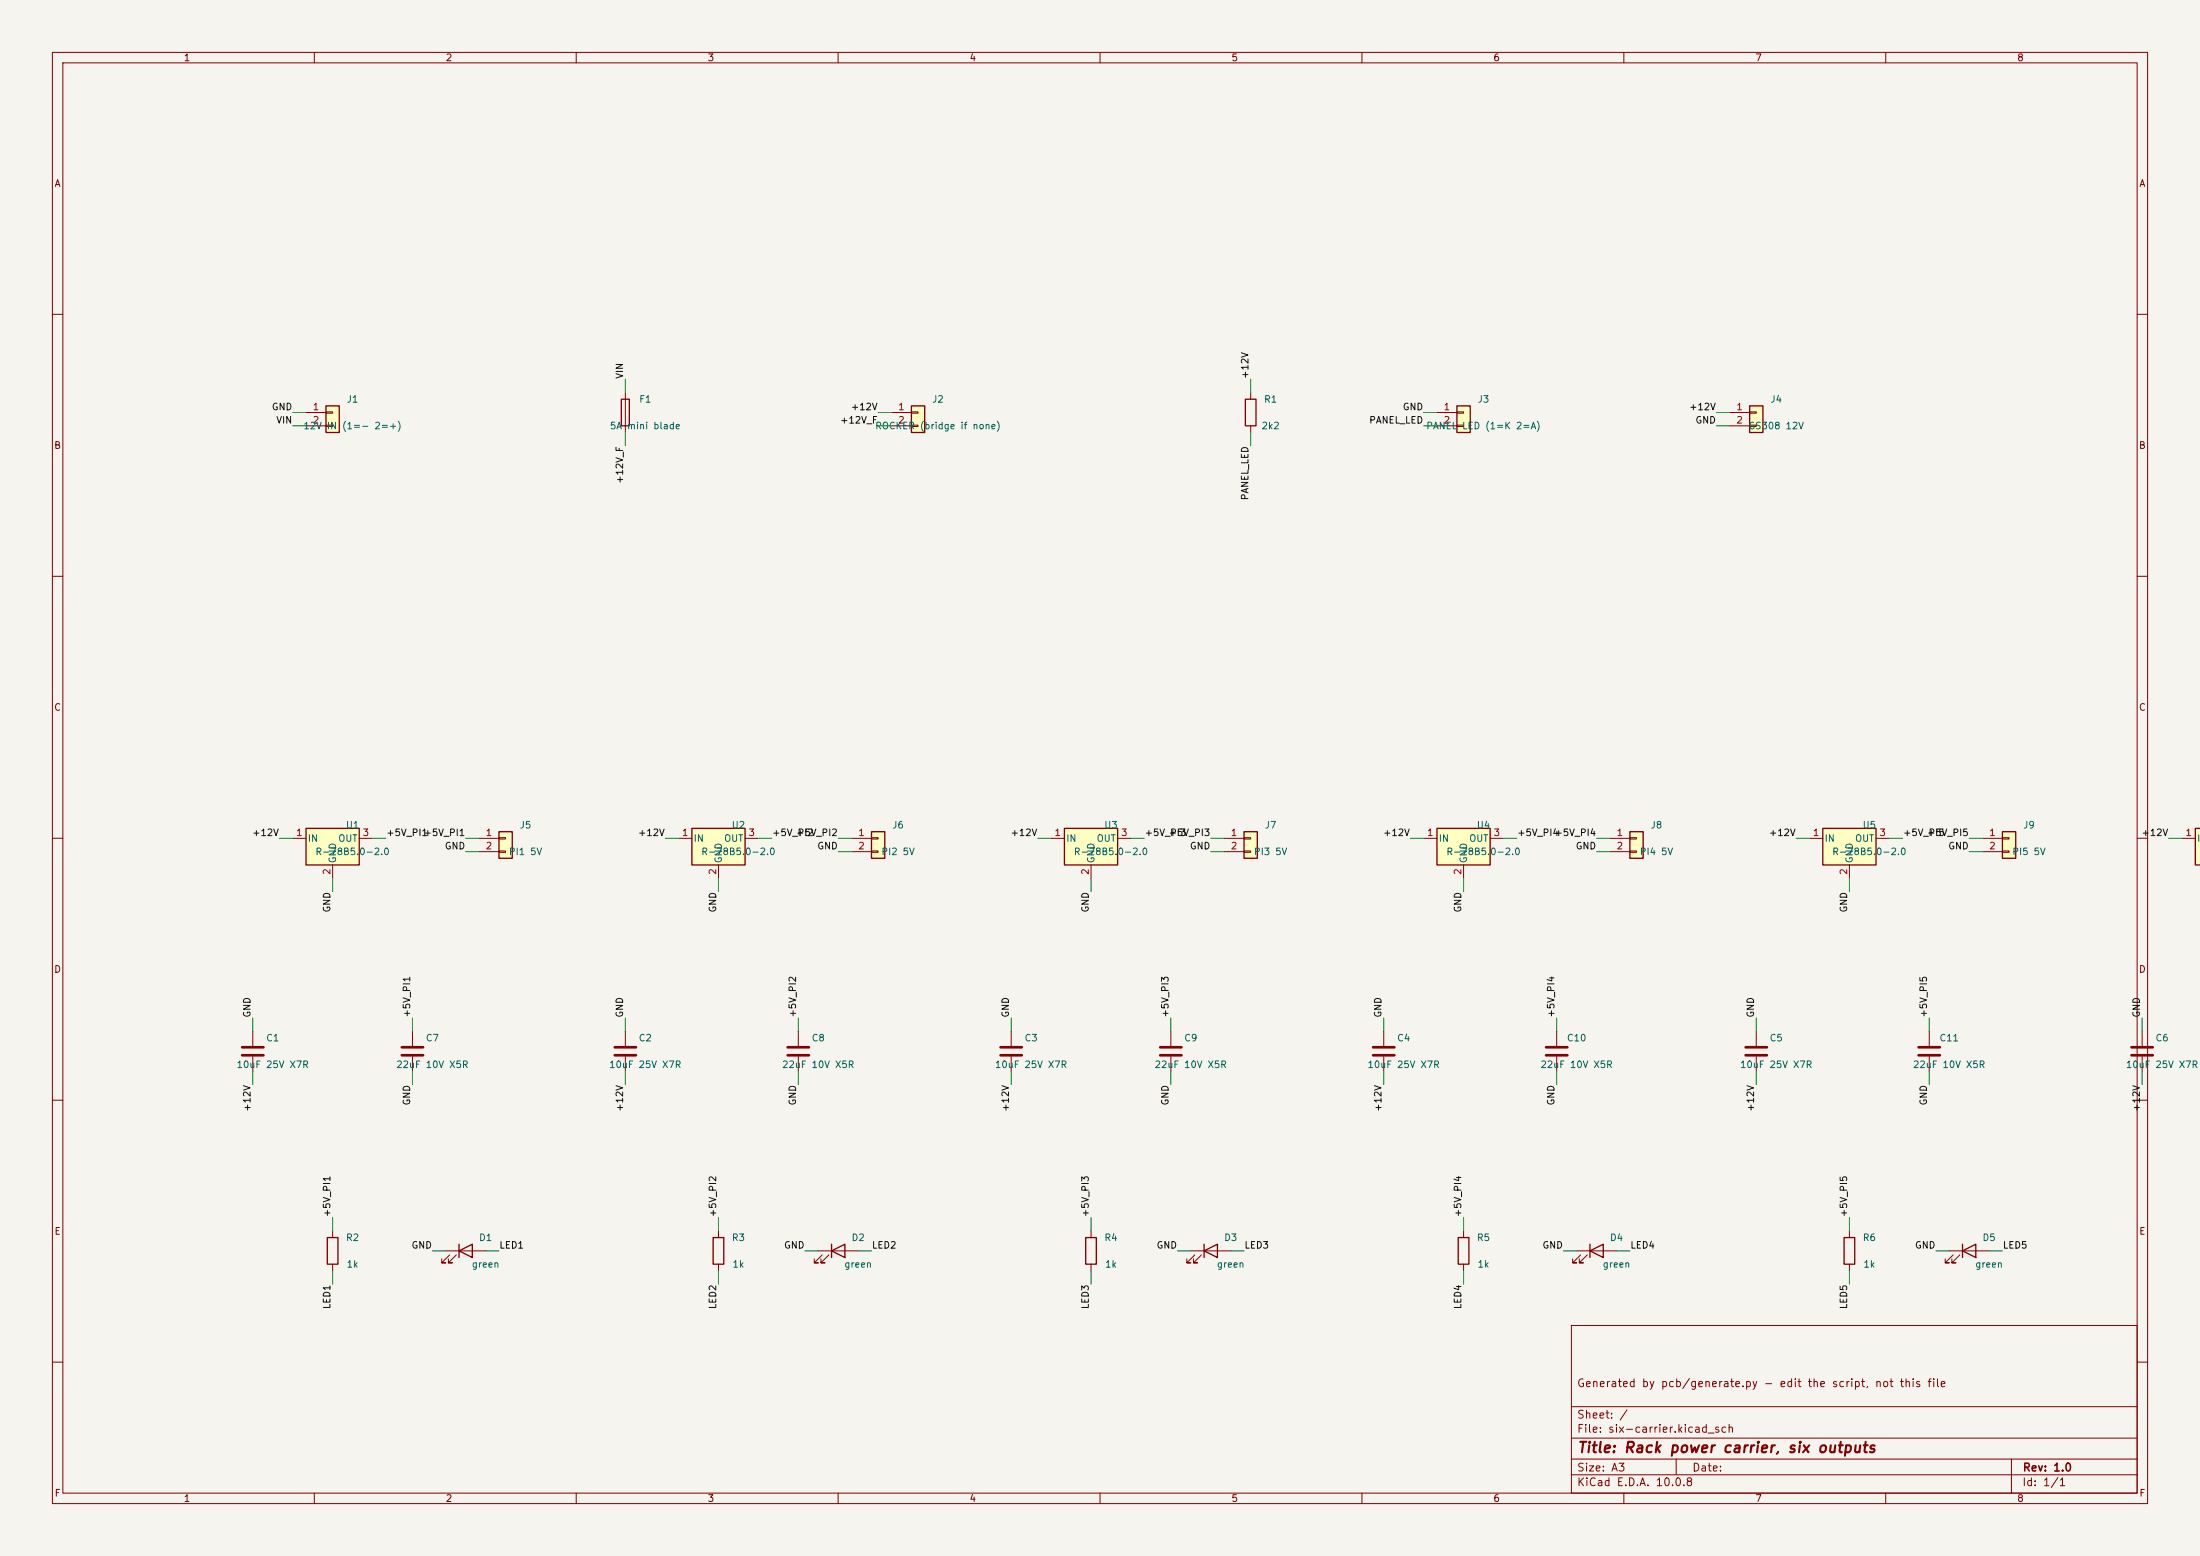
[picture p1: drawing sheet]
<svg xmlns="http://www.w3.org/2000/svg" width="420mm" height="297mm" viewBox="0 0 420 297" stroke-linecap="round" stroke-linejoin="round" font-family="sans-serif">
<path d="M0 0h420v297h-420z" fill="#f5f4ef" stroke="#f5f4ef" stroke-width=".19"/>
<g fill="none" stroke="#840000" stroke-width=".19">
<path d="M10 10h400v277h-400zM12 12h396v273h-396zM60 10v2M110 10v2M160 10v2M210 10v2M260 10v2M310 10v2M360 10v2M10 60h2M408 60h2M10 110h2"/>
<path d="M408 110h2M10 160h2M408 160h2M10 210h2M408 210h2M300 253h108v32h-108zM10 260h2M300 278.5h108M300 274.5h108M300 268.5h108M320 278.5v3M384 278.5v6.5"/>
<path d="M408 260h2M60 285v2M110 285v2M160 285v2M210 285v2M260 285v2M300 281.5h108M310 285v2M360 285v2"/>
</g>
<path d="M237.5 158.8h2.5v5h-2.5z" fill="#ffffc2"/>
<path d="M237.5 158.8h2.5v5h-2.5zM158.7 238.8l2.6-1.3v2.5zM158.7 237.5v2.5M303.5 238.8l2.6-1.3v2.5zM303.5 237.5v2.5" fill="none" stroke="#840000" stroke-width=".25"/>
<g fill="none" stroke="#840000" stroke-width=".19">
<path d="M237.5 159.9h1.3v.2h-1.3zM233.7 160h3.8M233.7 162.6h3.8M237.5 162.4h1.3v.3h-1.3zM78.7 196.9v2.7M119.4 196.9v2.7M264.2 196.9v2.7M335.3 196.9v2.7M368.3 196.9v2.7M78.7 201.7v2.8M119.4 201.7v2.8M264.2 201.7v2.8"/>
<path d="M335.3 201.7v2.8M368.3 201.7v2.8M156.2 238.8h7.6M157 239.5l-1.6 1.5h.8h-.8v-.7M158.2 239.5l-1.5 1.5h.8h-.8v-.7M301 238.8h7.6M301.8 239.5l-1.6 1.5h.8h-.8v-.7M303 239.5l-1.5 1.5h.8h-.8v-.7"/>
</g>
<path d="M76.7 199.9h4.1M117.3 199.9h4.1M262.1 199.9h4.1M333.2 199.9h4.1M366.3 199.9h4M76.7 201.4h4.1M117.3 201.4h4.1M262.1 201.4h4.1M333.2 201.4h4.1M366.3 201.4h4" fill="none" stroke="#840000" stroke-width=".51"/>
<path d="M132.1 158.1h10.1v7h-10.1z" fill="#ffffc2"/>
<path d="M132.1 158.1h10.1v7h-10.1zM136.1 236.2h2.1v5.1h-2.1zM278.4 236.2h2v5.1h-2zM352 236.2h2.1v5.1h-2.1z" fill="none" stroke="#840000" stroke-width=".25"/>
<path d="M129.5 160h2.6M137.2 165.1v2.5M142.2 160h2.6M152.4 196.9v2.7M152.4 201.7v2.8M137.2 234.9v1.3M279.4 234.9v1.3M353.1 234.9v1.3M137.2 241.3v1.3M279.4 241.3v1.3M353.1 241.3v1.3" fill="none" stroke="#840000" stroke-width=".19"/>
<path d="M150.4 199.9h4M150.4 201.4h4" fill="none" stroke="#840000" stroke-width=".51"/>
<path d="M203.2 158.1h10.2v7h-10.2z" fill="#ffffc2"/>
<path d="M203.2 158.1h10.2v7h-10.2zM374.6 238.8l2.6-1.3v2.5zM374.6 237.5v2.5" fill="none" stroke="#840000" stroke-width=".25"/>
<path d="M200.7 160h2.5M208.3 165.1v2.5M213.4 160h2.5M223.5 196.9v2.7M223.5 201.7v2.8M372.1 238.8h7.6M372.9 239.5l-1.6 1.5h.8h-.8v-.7M374.1 239.5l-1.5 1.5h.8h-.8v-.7" fill="none" stroke="#840000" stroke-width=".19"/>
<path d="M221.5 199.9h4.1M221.5 201.4h4.1" fill="none" stroke="#840000" stroke-width=".51"/>
<path d="M348 158.1h10.1v7h-10.1z" fill="#ffffc2"/>
<path d="M348 158.1h10.1v7h-10.1z" fill="none" stroke="#840000" stroke-width=".25"/>
<path d="M345.4 160h2.6M353.1 165.1v2.5M358.1 160h2.6M193 196.9v2.7M193 201.7v2.8" fill="none" stroke="#840000" stroke-width=".19"/>
<path d="M191 199.9h4.1M191 201.4h4.1" fill="none" stroke="#840000" stroke-width=".51"/>
<path d="M382.3 158.8h2.5v5h-2.5z" fill="#ffffc2"/>
<path d="M382.3 158.8h2.5v5h-2.5zM207.3 236.2h2v5.1h-2zM229.9 238.8l2.5-1.3v2.5zM229.9 237.5v2.5" fill="none" stroke="#840000" stroke-width=".25"/>
<path d="M382.3 159.9h1.2v.2h-1.2zM378.5 160h3.8M378.5 162.6h3.8M382.3 162.4h1.2v.3h-1.2zM408.9 196.9v2.7M408.9 201.7v2.8M208.3 234.9v1.3M227.3 238.8h7.6M228.1 239.5l-1.5 1.5h.7h-.7v-.7M229.4 239.5l-1.6 1.5h.8h-.8v-.7M208.3 241.3v1.3" fill="none" stroke="#840000" stroke-width=".19"/>
<path d="M406.9 199.9h4.1M406.9 201.4h4.1" fill="none" stroke="#840000" stroke-width=".51"/>
<path d="M419.1 158.1h.9v7h-.9z" fill="#ffffc2"/>
<path d="M420 158.1h-.9v7h.9" fill="none" stroke="#840000" stroke-width=".25"/>
<path d="M416.6 160h2.5" fill="none" stroke="#840000" stroke-width=".19"/>
<path d="M58.4 158.1h10.2v7h-10.2z" fill="#ffffc2"/>
<path d="M58.4 158.1h10.2v7h-10.2z" fill="none" stroke="#840000" stroke-width=".25"/>
<path d="M55.9 160h2.5M63.5 165.1v2.5M68.6 160h2.5" fill="none" stroke="#840000" stroke-width=".19"/>
<path d="M174 77.5h2.5v5.1h-2.5z" fill="#ffffc2"/>
<path d="M118.6 76.2h1.5v5.1h-1.5zM174 77.5h2.5v5.1h-2.5z" fill="none" stroke="#840000" stroke-width=".25"/>
<path d="M119.4 74.9v7.7M170.2 78.7h3.8M174 78.6h1.3v.3h-1.3zM170.2 81.3h3.8M174 81.2h1.3v.2h-1.3z" fill="none" stroke="#840000" stroke-width=".19"/>
<path d="M278.1 77.5h2.6v5.1h-2.6z" fill="#ffffc2"/>
<path d="M278.1 77.5h2.6v5.1h-2.6z" fill="none" stroke="#840000" stroke-width=".25"/>
<path d="M274.3 78.7h3.8M278.1 78.6h1.3v.3h-1.3zM274.3 81.3h3.8M278.1 81.2h1.3v.2h-1.3z" fill="none" stroke="#840000" stroke-width=".19"/>
<path d="M62.2 77.5h2.6v5.1h-2.6z" fill="#ffffc2"/>
<path d="M62.2 77.5h2.6v5.1h-2.6zM237.7 76.2h2.1v5.1h-2.1z" fill="none" stroke="#840000" stroke-width=".25"/>
<path d="M58.4 78.7h3.8M62.2 78.6h1.3v.3h-1.3zM238.8 74.9v1.3M58.4 81.3h3.8M62.2 81.2h1.3v.2h-1.3zM238.8 81.3v1.3" fill="none" stroke="#840000" stroke-width=".19"/>
<path d="M166.4 158.8h2.5v5h-2.5z" fill="#ffffc2"/>
<path d="M166.4 158.8h2.5v5h-2.5z" fill="none" stroke="#840000" stroke-width=".25"/>
<path d="M166.4 159.9h1.2v.2h-1.2zM162.6 160h3.8M162.6 162.6h3.8M166.4 162.4h1.2v.3h-1.2z" fill="none" stroke="#840000" stroke-width=".19"/>
<path d="M311.1 158.8h2.6v5h-2.6z" fill="#ffffc2"/>
<path d="M311.1 158.8h2.6v5h-2.6z" fill="none" stroke="#840000" stroke-width=".25"/>
<path d="M311.1 159.9h1.3v.2h-1.3zM307.3 160h3.8M307.3 162.6h3.8M311.1 162.4h1.3v.3h-1.3z" fill="none" stroke="#840000" stroke-width=".19"/>
<path d="M334 77.5h2.5v5.1h-2.5z" fill="#ffffc2"/>
<path d="M334 77.5h2.5v5.1h-2.5zM87.6 238.8l2.6-1.3v2.5zM87.6 237.5v2.5" fill="none" stroke="#840000" stroke-width=".25"/>
<path d="M330.2 78.7h3.8M334 78.6h1.3v.3h-1.3zM330.2 81.3h3.8M334 81.2h1.3v.2h-1.3zM48.3 196.9v2.7M48.3 201.7v2.8M85.1 238.8h7.6M85.9 239.5l-1.6 1.5h.8h-.8v-.7M87.1 239.5l-1.5 1.5h.8h-.8v-.7" fill="none" stroke="#840000" stroke-width=".19"/>
<path d="M46.2 199.9h4.1M46.2 201.4h4.1" fill="none" stroke="#840000" stroke-width=".51"/>
<path d="M274.3 158.1h10.2v7h-10.2z" fill="#ffffc2"/>
<path d="M274.3 158.1h10.2v7h-10.2zM62.5 236.2h2v5.1h-2z" fill="none" stroke="#840000" stroke-width=".25"/>
<path d="M271.8 160h2.5M279.4 165.1v2.5M284.5 160h2.5M297.2 196.9v2.7M297.2 201.7v2.8M63.5 234.9v1.3M63.5 241.3v1.3" fill="none" stroke="#840000" stroke-width=".19"/>
<path d="M295.1 199.9h4.1M295.1 201.4h4.1" fill="none" stroke="#840000" stroke-width=".51"/>
<path d="M95.2 158.8h2.6v5h-2.6z" fill="#ffffc2"/>
<path d="M95.2 158.8h2.6v5h-2.6z" fill="none" stroke="#840000" stroke-width=".25"/>
<path d="M95.2 159.9h1.3v.2h-1.3zM91.4 160h3.8M91.4 162.6h3.8M95.2 162.4h1.3v.3h-1.3z" fill="none" stroke="#840000" stroke-width=".19"/>
<g fill="none" stroke="#009600" stroke-width=".19">
<path d="M55.9 78.7h2.5M119.4 72.4v2.5M167.6 78.7h2.6M238.8 72.4v2.5M271.8 78.7h2.5M327.7 78.7h2.5M55.9 81.3h2.5M119.4 82.6v2.5M167.6 81.3h2.6M238.8 82.6v2.5M271.8 81.3h2.5M327.7 81.3h2.5"/>
<path d="M53.3 160h2.6M63.5 167.6v2.6M71.1 160h2.6M88.9 162.6h2.5M88.9 160h2.5M127 160h2.5M137.2 167.6v2.6M144.8 160h2.5M160 162.6h2.6M160 160h2.6M198.1 160h2.6M208.3 167.6v2.6"/>
<path d="M215.9 160h2.5M231.1 162.6h2.6M231.1 160h2.6M269.2 160h2.6M279.4 167.6v2.6M287 160h2.6M304.8 162.6h2.5M304.8 160h2.5M342.9 160h2.5M353.1 167.6v2.6M360.7 160h2.5M375.9 162.6h2.6"/>
<path d="M375.9 160h2.6M414 160h2.6M48.3 194.3v2.6M78.7 194.3v2.6M119.4 194.3v2.6M152.4 194.3v2.6M193 194.3v2.6M223.5 194.3v2.6M264.2 194.3v2.6M297.2 194.3v2.6M335.3 194.3v2.6M368.3 194.3v2.6"/>
<path d="M408.9 194.3v2.6M48.3 204.5v2.5M78.7 204.5v2.5M119.4 204.5v2.5M152.4 204.5v2.5M193 204.5v2.5M223.5 204.5v2.5M264.2 204.5v2.5M297.2 204.5v2.5M335.3 204.5v2.5M368.3 204.5v2.5M408.9 204.5v2.5"/>
<path d="M63.5 232.4v2.5M82.5 238.8h2.6M92.7 238.8h2.5M137.2 232.4v2.5M153.7 238.8h2.5M163.8 238.8h2.6M208.3 232.4v2.5M224.8 238.8h2.5M234.9 238.8h2.6M279.4 232.4v2.5M298.4 238.8h2.6M308.6 238.8h2.5"/>
<path d="M353.1 232.4v2.5M369.6 238.8h2.5M379.7 238.8h2.6M63.5 242.6v2.5M137.2 242.6v2.5M208.3 242.6v2.5M279.4 242.6v2.5M353.1 242.6v2.5"/>
</g>
<text font-size="2" fill="#840000" x="301" y="277.8">Title: Rack power carrier, six outputs</text>
<g font-size="1.5" fill="#840000">
<text x="300.9" y="265.1">Generated by pcb/generate.py - edit the script, not this file</text>
<text x="300.9" y="273.8">File: six-carrier.kicad_sch</text>
<text x="300.9" y="271.1">Sheet: /</text>
<text x="300.9" y="281.2">Size: A3</text>
<text x="322.9" y="281.2">Date:</text>
<text x="386" y="281.2">Rev: 1.0</text>
<text x="300.9" y="284">KiCad E.D.A. 10.0.8</text>
<text x="385.9" y="284">Id: 1/1</text>
</g>
<g font-size="1.3" fill="#840000">
<text x="35" y="12">1</text>
<text x="85" y="12">2</text>
<text x="135" y="12">3</text>
<text x="185" y="12">4</text>
<text x="235" y="12">5</text>
<text x="285" y="12">6</text>
<text x="335" y="12">7</text>
<text x="385" y="12">8</text>
<text x="10.3" y="36">A</text>
<text x="408.3" y="36">A</text>
<text x="10.2" y="86">B</text>
<text x="408.2" y="86">B</text>
<text x="10.2" y="136">C</text>
<text x="408.2" y="136">C</text>
<text x="10.2" y="186">D</text>
<text x="408.2" y="186">D</text>
<text x="10.3" y="236">E</text>
<text x="408.3" y="236">E</text>
<text x="10.3" y="286">F</text>
<text x="35" y="287">1</text>
<text x="85" y="287">2</text>
<text x="135" y="287">3</text>
<text x="185" y="287">4</text>
<text x="235" y="287">5</text>
<text x="285" y="287">6</text>
<text x="335" y="287">7</text>
<text x="385" y="287">8</text>
<text x="408.3" y="286">F</text>
</g>
<g font-size="1.3" fill="#006464">
<text x="66.1" y="77.2">J1</text>
<text x="121.9" y="77.2">F1</text>
<text x="177.9" y="77.2">J2</text>
<text x="241.2" y="77.2">R1</text>
<text x="282" y="77.2">J3</text>
<text x="337.9" y="77.2">J4</text>
<text x="57.8" y="82.2">12V</text>
<text x="62.3" y="82.2">IN</text>
<text x="65.2" y="82.2">(1=- 2=+)</text>
<text x="116.3" y="82.2">5A mini blade</text>
<text x="167" y="82.2">ROCKER (bridge if none)</text>
<text x="240.7" y="82.2">2k2</text>
<text x="272.2" y="82.2">PANEL</text>
<text x="279" y="82.2">LED (1=K 2=A)</text>
<text x="333.7" y="82.2">GS308 12V</text>
<text x="58.6" y="161">IN</text>
<text x="64.5" y="161">OUT</text>
<text x="65.9" y="158.4">U1</text>
<text x="99.1" y="158.4">J5</text>
<text x="132.3" y="161">IN</text>
<text x="138.1" y="161">OUT</text>
<text x="139.6" y="158.4">U2</text>
<text x="170.2" y="158.4">J6</text>
<text x="203.4" y="161">IN</text>
<text x="209.3" y="161">OUT</text>
<text x="210.7" y="158.4">U3</text>
<text x="241.4" y="158.4">J7</text>
<text x="274.5" y="161">IN</text>
<text x="280.4" y="161">OUT</text>
<text x="281.8" y="158.4">U4</text>
<text x="315" y="158.4">J8</text>
<text x="348.2" y="161">IN</text>
<text x="354" y="161">OUT</text>
<text x="355.5" y="158.4">U5</text>
<text x="386.1" y="158.4">J9</text>
<text x="419.3" y="161">IN</text>
<text x="60.1" y="163.5">R-78B5.0-2.0</text>
<text x="64.5" y="164.9" transform="rotate(-90 64.5 164.9)">GND</text>
<text x="97" y="163.5">PI1 5V</text>
<text x="133.8" y="163.5">R-78B5.0-2.0</text>
<text x="138.1" y="164.9" transform="rotate(-90 138.1 164.9)">GND</text>
<text x="168.1" y="163.5">PI2 5V</text>
<text x="204.9" y="163.5">R-78B5.0-2.0</text>
<text x="209.2" y="164.9" transform="rotate(-90 209.2 164.9)">GND</text>
<text x="239.3" y="163.5">PI3 5V</text>
<text x="276" y="163.5">R-78B5.0-2.0</text>
<text x="280.4" y="164.9" transform="rotate(-90 280.4 164.9)">GND</text>
<text x="312.9" y="163.5">PI4 5V</text>
<text x="349.7" y="163.5">R-78B5.0-2.0</text>
<text x="354" y="164.9" transform="rotate(-90 354 164.9)">GND</text>
<text x="384" y="163.5">PI5 5V</text>
<text x="50.7" y="199.1">C1</text>
<text x="81.2" y="199.1">C7</text>
<text x="121.8" y="199.1">C2</text>
<text x="154.8" y="199.1">C8</text>
<text x="195.5" y="199.1">C3</text>
<text x="226" y="199.1">C9</text>
<text x="266.6" y="199.1">C4</text>
<text x="299" y="199.1">C10</text>
<text x="337.7" y="199.1">C5</text>
<text x="370.1" y="199.1">C11</text>
<text x="411.4" y="199.1">C6</text>
<text x="45" y="204.2">10uF 25V X7R</text>
<text x="75.5" y="204.2">22uF 10V X5R</text>
<text x="116.2" y="204.2">10uF 25V X7R</text>
<text x="149.2" y="204.2">22uF 10V X5R</text>
<text x="189.8" y="204.2">10uF 25V X7R</text>
<text x="220.3" y="204.2">22uF 10V X5R</text>
<text x="260.9" y="204.2">10uF 25V X7R</text>
<text x="294" y="204.2">22uF 10V X5R</text>
<text x="332.1" y="204.2">10uF 25V X7R</text>
<text x="365.1" y="204.2">22uF 10V X5R</text>
<text x="405.7" y="204.2">10uF 25V X7R</text>
<text x="65.9" y="237.2">R2</text>
<text x="91.3" y="237.2">D1</text>
<text x="139.6" y="237.2">R3</text>
<text x="162.5" y="237.2">D2</text>
<text x="210.7" y="237.2">R4</text>
<text x="233.6" y="237.2">D3</text>
<text x="281.8" y="237.2">R5</text>
<text x="307.2" y="237.2">D4</text>
<text x="355.5" y="237.2">R6</text>
<text x="378.4" y="237.2">D5</text>
<text x="66.1" y="242.3">1k</text>
<text x="90" y="242.3">green</text>
<text x="139.7" y="242.3">1k</text>
<text x="161.1" y="242.3">green</text>
<text x="210.8" y="242.3">1k</text>
<text x="232.2" y="242.3">green</text>
<text x="282" y="242.3">1k</text>
<text x="305.9" y="242.3">green</text>
<text x="355.6" y="242.3">1k</text>
<text x="377" y="242.3">green</text>
</g>
<g font-size="1.3" fill="#0f0f0f">
<text x="119.3" y="72.4" transform="rotate(-90 119.3 72.4)">VIN</text>
<text x="238.6" y="72.4" transform="rotate(-90 238.6 72.4)">+12V</text>
<text x="51.8" y="78.6">GND</text>
<text x="52.6" y="81.2">VIN</text>
<text x="160.3" y="81.2">+12V_F</text>
<text x="162.3" y="78.6">+12V</text>
<text x="261.3" y="81.2">PANEL_LED</text>
<text x="267.7" y="78.6">GND</text>
<text x="322.4" y="78.6">+12V</text>
<text x="323.6" y="81.2">GND</text>
<text x="119.3" y="92.5" transform="rotate(-90 119.3 92.5)">+12V_F</text>
<text x="238.6" y="95.6" transform="rotate(-90 238.6 95.6)">PANEL_LED</text>
<text x="48" y="159.9">+12V</text>
<text x="73.6" y="159.9">+5V_PI1</text>
<text x="80.8" y="159.9">+5V_PI1</text>
<text x="121.7" y="159.9">+12V</text>
<text x="147.3" y="159.9">+5V_PI2</text>
<text x="151.9" y="159.9">+5V_PI2</text>
<text x="192.8" y="159.9">+12V</text>
<text x="218.4" y="159.9">+5V_PI3</text>
<text x="223" y="159.9">+5V_PI3</text>
<text x="263.9" y="159.9">+12V</text>
<text x="289.5" y="159.9">+5V_PI4</text>
<text x="296.7" y="159.9">+5V_PI4</text>
<text x="337.6" y="159.9">+12V</text>
<text x="363.2" y="159.9">+5V_PI5</text>
<text x="367.8" y="159.9">+5V_PI5</text>
<text x="408.7" y="159.9">+12V</text>
<text x="84.8" y="162.4">GND</text>
<text x="155.9" y="162.4">GND</text>
<text x="227" y="162.4">GND</text>
<text x="300.7" y="162.4">GND</text>
<text x="371.8" y="162.4">GND</text>
<text x="63.4" y="174.3" transform="rotate(-90 63.4 174.3)">GND</text>
<text x="137" y="174.3" transform="rotate(-90 137 174.3)">GND</text>
<text x="208.2" y="174.3" transform="rotate(-90 208.2 174.3)">GND</text>
<text x="279.3" y="174.3" transform="rotate(-90 279.3 174.3)">GND</text>
<text x="352.9" y="174.3" transform="rotate(-90 352.9 174.3)">GND</text>
<text x="48.1" y="194.3" transform="rotate(-90 48.1 194.3)">GND</text>
<text x="78.6" y="194.3" transform="rotate(-90 78.6 194.3)">+5V_PI1</text>
<text x="119.3" y="194.3" transform="rotate(-90 119.3 194.3)">GND</text>
<text x="152.3" y="194.3" transform="rotate(-90 152.3 194.3)">+5V_PI2</text>
<text x="192.9" y="194.3" transform="rotate(-90 192.9 194.3)">GND</text>
<text x="223.4" y="194.3" transform="rotate(-90 223.4 194.3)">+5V_PI3</text>
<text x="264" y="194.3" transform="rotate(-90 264 194.3)">GND</text>
<text x="297.1" y="194.3" transform="rotate(-90 297.1 194.3)">+5V_PI4</text>
<text x="335.2" y="194.3" transform="rotate(-90 335.2 194.3)">GND</text>
<text x="368.2" y="194.3" transform="rotate(-90 368.2 194.3)">+5V_PI5</text>
<text x="408.8" y="194.3" transform="rotate(-90 408.8 194.3)">GND</text>
<text x="48.1" y="212.3" transform="rotate(-90 48.1 212.3)">+12V</text>
<text x="78.6" y="211.1" transform="rotate(-90 78.6 211.1)">GND</text>
<text x="119.3" y="212.3" transform="rotate(-90 119.3 212.3)">+12V</text>
<text x="152.3" y="211.1" transform="rotate(-90 152.3 211.1)">GND</text>
<text x="192.9" y="212.3" transform="rotate(-90 192.9 212.3)">+12V</text>
<text x="223.4" y="211.1" transform="rotate(-90 223.4 211.1)">GND</text>
<text x="264" y="212.3" transform="rotate(-90 264 212.3)">+12V</text>
<text x="297.1" y="211.1" transform="rotate(-90 297.1 211.1)">GND</text>
<text x="335.2" y="212.3" transform="rotate(-90 335.2 212.3)">+12V</text>
<text x="368.2" y="211.1" transform="rotate(-90 368.2 211.1)">GND</text>
<text x="408.8" y="212.3" transform="rotate(-90 408.8 212.3)">+12V</text>
<text x="63.4" y="232.4" transform="rotate(-90 63.4 232.4)">+5V_PI1</text>
<text x="137" y="232.4" transform="rotate(-90 137 232.4)">+5V_PI2</text>
<text x="208.2" y="232.4" transform="rotate(-90 208.2 232.4)">+5V_PI3</text>
<text x="279.3" y="232.4" transform="rotate(-90 279.3 232.4)">+5V_PI4</text>
<text x="352.9" y="232.4" transform="rotate(-90 352.9 232.4)">+5V_PI5</text>
<text x="78.5" y="238.6">GND</text>
<text x="95.2" y="238.6">LED1</text>
<text x="149.6" y="238.6">GND</text>
<text x="166.3" y="238.6">LED2</text>
<text x="220.7" y="238.6">GND</text>
<text x="237.5" y="238.6">LED3</text>
<text x="294.4" y="238.6">GND</text>
<text x="311.1" y="238.6">LED4</text>
<text x="365.5" y="238.6">GND</text>
<text x="382.2" y="238.6">LED5</text>
<text x="63.4" y="250" transform="rotate(-90 63.4 250)">LED1</text>
<text x="137" y="250" transform="rotate(-90 137 250)">LED2</text>
<text x="208.2" y="250" transform="rotate(-90 208.2 250)">LED3</text>
<text x="279.3" y="250" transform="rotate(-90 279.3 250)">LED4</text>
<text x="352.9" y="250" transform="rotate(-90 352.9 250)">LED5</text>
</g>
<g font-size="1.3" fill="#a90000">
<text x="59.6" y="78.6">1</text>
<text x="59.6" y="81.1">2</text>
<text x="171.4" y="78.6">1</text>
<text x="171.4" y="81.1">2</text>
<text x="275.5" y="78.6">1</text>
<text x="275.5" y="81.1">2</text>
<text x="331.4" y="78.6">1</text>
<text x="331.4" y="81.1">2</text>
<text x="56.4" y="159.9">1</text>
<text x="69.1" y="159.9">3</text>
<text x="92.6" y="159.9">1</text>
<text x="130.1" y="159.9">1</text>
<text x="142.8" y="159.9">3</text>
<text x="163.7" y="159.9">1</text>
<text x="201.2" y="159.9">1</text>
<text x="213.9" y="159.9">3</text>
<text x="234.9" y="159.9">1</text>
<text x="272.3" y="159.9">1</text>
<text x="285" y="159.9">3</text>
<text x="308.5" y="159.9">1</text>
<text x="346" y="159.9">1</text>
<text x="358.7" y="159.9">3</text>
<text x="379.6" y="159.9">1</text>
<text x="417.1" y="159.9">1</text>
<text x="63.4" y="167.1" transform="rotate(-90 63.4 167.1)">2</text>
<text x="92.6" y="162.4">2</text>
<text x="137" y="167.1" transform="rotate(-90 137 167.1)">2</text>
<text x="163.7" y="162.4">2</text>
<text x="208.1" y="167.1" transform="rotate(-90 208.1 167.1)">2</text>
<text x="234.9" y="162.4">2</text>
<text x="279.3" y="167.1" transform="rotate(-90 279.3 167.1)">2</text>
<text x="308.5" y="162.4">2</text>
<text x="352.9" y="167.1" transform="rotate(-90 352.9 167.1)">2</text>
<text x="379.6" y="162.4">2</text>
</g>
</svg>
